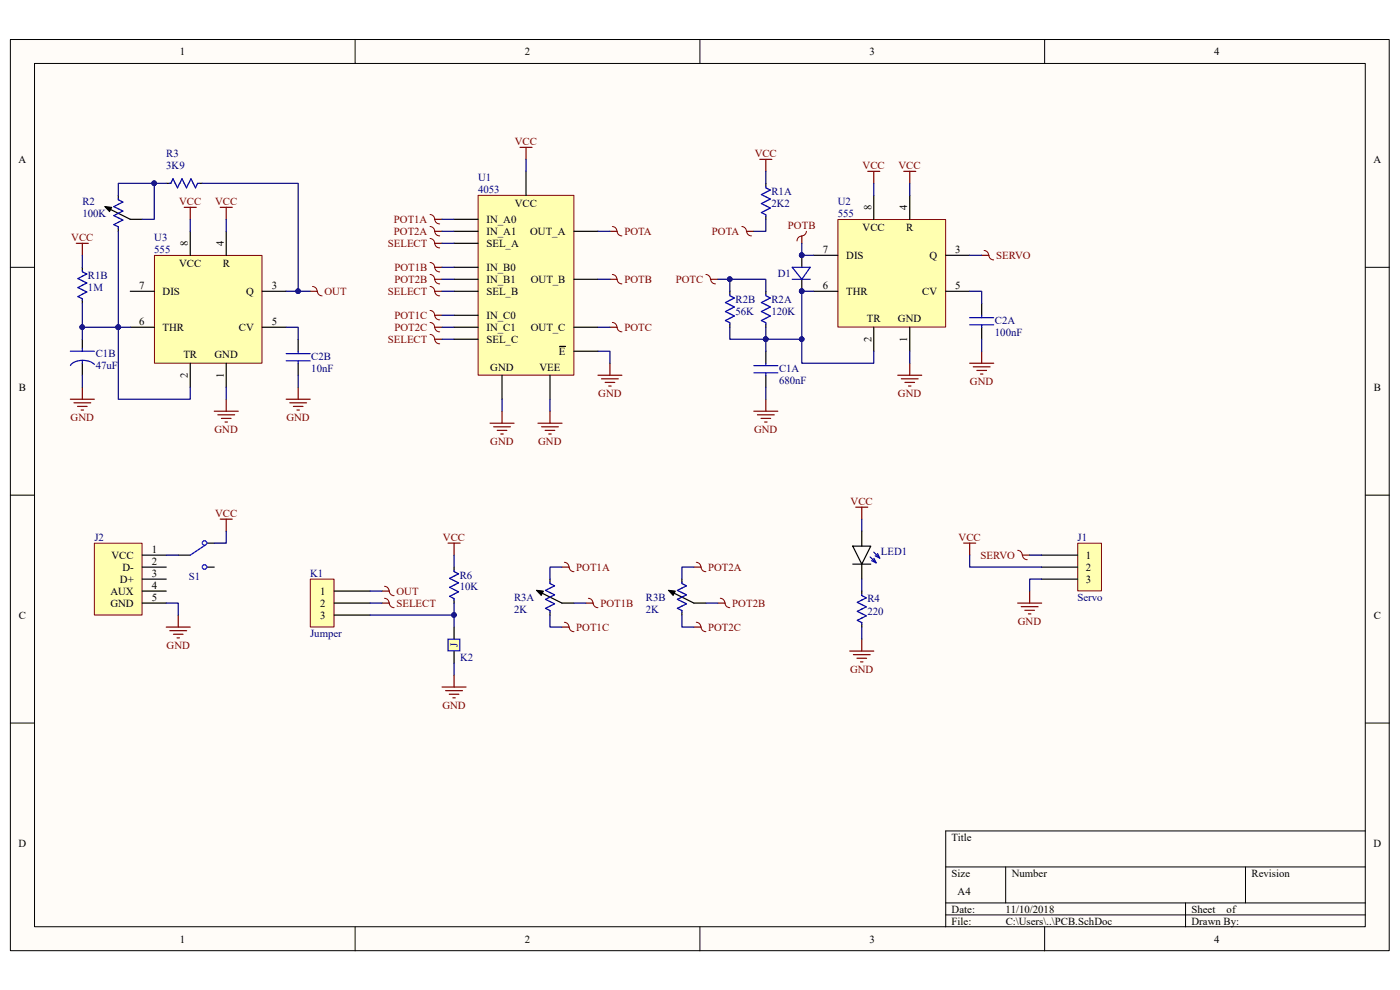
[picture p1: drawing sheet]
<svg xmlns="http://www.w3.org/2000/svg" width="297mm" height="210mm" viewBox="0 0 297 210" stroke-linecap="round" stroke-linejoin="round" font-family="sans-serif">
<path d="M2.2 8.4h292.5v193.3h-292.5z" fill="#fffcf8"/>
<path d="M2.2 8.4h292.5v193.3h-292.5z" fill="none" stroke="#000" stroke-width=".21"/>
<path d="M7.4 13.5h282.2v183.1h-282.2z" fill="#fffcf8"/>
<g fill="none" stroke="#000" stroke-width=".21">
<path d="M7.3 13.5h282.3v183.1h-282.3zM75.3 8.4v5.1M148.5 8.4v5.1M221.6 8.4v5.1M2.2 56.7h5.1M289.7 56.7h5.1M2.2 105h5.1M289.7 105h5.1M2.2 153.4h5.1M289.7 153.4h5.1M289.7 176.3h-89.1v20.3M75.3 196.6v5.1"/>
<path d="M148.5 196.6v5.1M200.6 183.9h89.1M200.6 191.5h89.1M200.6 194.1h89.1M213.4 183.9v7.6M221.6 196.6v5.1M251.5 191.5v5.1M264.2 183.9v7.6"/>
</g>
<path d="M101.5 41.5h20.3v38.1h-20.3z" fill="#ffffb0"/>
<path d="M101.4 41.4h20.4v38.2h-20.4z" fill="none" stroke="#800000" stroke-width=".21"/>
<g fill="none" stroke="#000" stroke-width=".25">
<path d="M111.6 36.4v5M96.3 46.5h5.1M96.3 49.1h5.1M96.3 56.7h5.1M96.3 59.2h5.1M96.3 51.6h5.1M121.8 49.1h5.1M121.8 59.2h5.1M96.3 66.9h5.1M96.3 69.4h5.1M96.3 61.8h5.1M96.3 72h5.1"/>
<path d="M106.5 79.6v5.1M116.7 79.6v5.1M118.7 73.5h1.3M121.8 69.4h5.1M121.8 74.5h5.1"/>
</g>
<g fill="none" stroke="#800000" stroke-width=".25">
<path d="M110.3 31.3h2.6M111.6 31.3v2.5M126.9 79.6h5M129.4 77.1v2.5M104 89.8h5M104.7 90.5h3.6M105.5 91.3h2M106.3 92.1h.5M106.5 87.2v2.6M114.1 89.8h5.1M114.9 90.5h3.6M115.7 91.3h2"/>
<path d="M116.4 92.1h.5M116.7 87.2v2.6M127.6 80.4h3.6M128.4 81.1h2M129.1 81.9h.6"/>
</g>
<path d="M177.8 46.6h22.8v22.8h-22.8z" fill="#ffffb0"/>
<g fill="none" stroke="#800000" stroke-width=".21">
<path d="M91.2 45.5a1.32 1.32 0 0 1 1.1 1.4 1.01 1.01 0 0 0 1 .6M91.2 48.1a1.32 1.32 0 0 1 1.1 1.3 1.01 1.01 0 0 0 1 .6M91.2 58.2a1.32 1.32 0 0 1 1.1 1.4 1.01 1.01 0 0 0 1 .6M91.2 55.7a1.32 1.32 0 0 1 1.1 1.4 1.01 1.01 0 0 0 1 .6M91.2 50.6a1.32 1.32 0 0 1 1.1 1.4 1.01 1.01 0 0 0 1 .6M129.9 58.2a.99 .99 0 0 1 1 1M129.9 48.1a.99 .99 0 0 1 1 1M130.9 59.3a.99 .99 0 0 0 1 .9M130.9 49.1a.99 .99 0 0 0 1 .9M149.8 58.2a.99 .99 0 0 1 .9 1M150.8 59.3a.99 .99 0 0 0 1 .9M157.4 48.1a1 1 0 0 1 1 1"/>
<path d="M158.4 49.1a.99 .99 0 0 0 1 .9M170.1 50.1a.99 .99 0 0 0-1 1M171.1 49.1a.99 .99 0 0 1-1 .9M177.8 46.6h22.8v22.8h-22.8zM208.8 53.1a.99 .99 0 0 1 .9 1.1M209.8 54.2a.99 .99 0 0 0 1 .9M91.2 68.4a1.32 1.32 0 0 1 1.1 1.4 1.01 1.01 0 0 0 1 .6M91.2 65.9a1.32 1.32 0 0 1 1.1 1.4 1.01 1.01 0 0 0 1 .5M91.2 60.8a1.32 1.32 0 0 1 1.1 1.4 1.01 1.01 0 0 0 1 .6M91.2 71a1.32 1.32 0 0 1 1.1 1.3 1.01 1.01 0 0 0 1 .6M129.9 68.4a.99 .99 0 0 1 1 1M130.9 69.4a.99 .99 0 0 0 1 1"/>
<path d="M119.7 119.3a.99 .99 0 0 1 1 1M147.7 119.3a.99 .99 0 0 1 1 1M119.7 132a.99 .99 0 0 1 1 1M120.8 133a.99 .99 0 0 0 1 1M120.8 120.3a.99 .99 0 0 0 1 1M124.8 126.9a.99 .99 0 0 1 1 1M125.8 127.9a.99 .99 0 0 0 1.1 1M147.7 132a.99 .99 0 0 1 1 1M148.7 120.3a.99 .99 0 0 0 1.1 1M148.7 133a.99 .99 0 0 0 1.1 1M152.8 126.9a.99 .99 0 0 1 1 1M153.8 127.9a.99 .99 0 0 0 1 1"/>
</g>
<g fill="none" stroke="#000" stroke-width=".25">
<path d="M162.5 38.9v.6M162.5 45.9v.6M170.1 54.2v2.5M170.1 59.2v2.6M172.6 54.2h5.1M185.4 41.4v5.1M193 41.4v5.1M200.6 54.2h5.1M154.8 61.8v.6M154.8 68.8v.6M162.5 61.8v.6M162.5 68.8v.6"/>
<path d="M162.5 74.5v2.6M162.5 79.6v2.5M172.6 61.8h5.1M185.4 69.4v5.1M193 69.4v5.1M200.6 61.8h5.1M208.3 64.3v2.6M208.3 69.4v2.6M114.1 125.4l5.1 2.5h2.6M116.7 122.9v.6M116.7 129.8v.7M142.1 125.4l5.1 2.5h2.6"/>
<path d="M144.7 122.9v.6M144.7 129.8v.7"/>
</g>
<g fill="none" stroke="#800000" stroke-width=".25">
<path d="M161.2 33.8h2.5M162.5 33.8v2.6M184.1 36.4h2.5M185.4 36.4v2.5M191.7 36.4h2.6M193 36.4v2.5M92.3 49.1h1.5M92.3 59.2h1.5M92.3 46.5h1.5M92.3 56.7h1.5M92.3 51.6h1.5M129.4 49.1h1.5"/>
<path d="M129.4 59.2h1.5M150.8 59.2h1.5M158.4 49.1h1.5M170.1 50.1v1.5M208.3 54.2h1.5M92.3 69.4h1.5M92.3 66.9h1.5M92.3 61.8h1.5M92.3 72h1.5M129.4 69.4h1.5M190.5 79.6h5M193 77.1v2.5"/>
<path d="M205.7 77.1h5.1M206.5 77.8h3.5M207.2 78.6h2.1M208 79.3h.5M208.3 74.5v2.6M159.9 87.2h5.1M160.7 88h3.6M161.5 88.8h2M162.2 89.5h.5M162.5 84.7v2.5M191.2 80.4h3.6M192 81.1h2"/>
<path d="M192.7 81.9h.6M119.2 133h1.6M119.2 120.3h1.6M124.3 127.9h1.5M147.2 133h1.5M147.2 120.3h1.5M152.3 127.9h1.5"/>
</g>
<g fill="none" stroke="#0000bf" stroke-width=".25">
<path d="M162.5 39.5v.3M162.5 39.9l.9 .4M162.5 43.7l.9 .4M162.5 41.8l.9 .4M163.4 44.1l-1.9 1 1 .5v.3M163.4 42.2l-1.9 1 1 .5M163.4 40.3l-1.9 1 1 .4M168.1 59.2h3.8M168.1 56.7h3.8l-1.8 2.5zM154.8 62.4v.3M154.9 66.6l.9 .4M154.9 64.7l.9 .4"/>
<path d="M154.9 62.8l.9 .4M155.8 67l-1.9 1 .9 .5v.3M155.8 65.1l-1.9 1 .9 .5M155.8 63.2l-1.9 1 .9 .4M159.9 79.1h5.1M159.9 77.6h5.1M162.5 62.4v.3M162.5 77.1v.5M162.5 79.1v.5M162.5 66.6l.9 .4M162.5 64.7l.9 .4M162.5 62.8l.9 .4"/>
<path d="M163.4 67l-1.9 1 1 .5v.3M163.4 65.1l-1.9 1 1 .5M163.4 63.2l-1.9 1 1 .4M205.7 68.9h5.1M205.7 67.4h5.1M208.3 66.9v.5M208.3 68.9v.5M116.7 123.5v.3l.9 .5-1.9 .9 1.9 1-1.9 1 1.9 .9-1.9 1 1 .4v.3M143.7 125.2l1.9 1-1.9 1M143.7 127.2l1.9 .9-1.9 1M143.7 129.1l1 .4v.3M144.7 123.5v.3l.9 .5-1.9 .9"/>
</g>
<g fill="#000080" stroke="#000080" stroke-width=".21">
<circle cx="170.1" cy="61.8" r=".48"/>
<circle cx="170.1" cy="54.1" r=".48"/>
</g>
<path d="M113.8 125.2l1.5 .2-.5 .9zM141.8 125.2l1.5 .2-.5 .9z" fill="#000"/>
<path d="M113.8 125.2l1.5 .2-.5 .9zM141.8 125.2l1.5 .2-.5 .9z" fill="none" stroke="#000" stroke-width=".21"/>
<path d="M228.7 115.3h5v10h-5z" fill="#ffffb0"/>
<path d="M215.9 116.7a.99 .99 0 0 1 1 1.1M216.9 117.8a.99 .99 0 0 0 1 .9M228.6 115.2h5.1v10.1h-5.1z" fill="none" stroke="#800000" stroke-width=".21"/>
<path d="M221 117.8h7.6M221 120.3h7.6M221 122.9h7.6" fill="none" stroke="#000" stroke-width=".25"/>
<path d="M204.4 115.2h2.6M205.7 115.2v2.6M216.9 117.8h1.5M215.9 127.9h5.1M216.7 128.7h3.5M217.4 129.5h2.1M218.2 130.2h.5M218.4 125.4v2.5" fill="none" stroke="#800000" stroke-width=".25"/>
<path d="M32.8 54.2h22.8v22.8h-22.8z" fill="#ffffb0"/>
<path d="M32.8 54.2h22.8v22.8h-22.8zM66.3 60.8a1.37 1.37 0 0 1 1.1 1.4 .99 .99 0 0 0 .9 .6" fill="none" stroke="#800000" stroke-width=".21"/>
<g fill="none" stroke="#000" stroke-width=".25">
<path d="M35.3 38.9h.6M42.3 38.9h.6M17.5 56.7v.6M22.6 44l5 2.5h2.6M25.1 41.4v.7M25.1 48.4v.7M40.4 49.1v5.1M48 49.1v5.1M17.5 63.7v.6M17.5 72v1.9M17.5 77.1v2.5M27.6 61.8h5.1"/>
<path d="M27.6 69.4h5.1M40.4 77.1v5M48 77.1v5M55.6 61.8h5.1M55.6 69.4h5.1M63.3 72v2.5M63.3 77.1v2.5"/>
</g>
<g fill="none" stroke="#800000" stroke-width=".25">
<path d="M16.2 51.6h2.5M17.5 51.6v2.6M39.1 44h2.5M40.4 44v2.5M65.8 61.8h1.5M14.9 84.7h5.1M15.7 85.5h3.5M16.4 86.2h2.1M17.2 87h.5M17.5 82.1v2.6M45.5 87.2h5M46.2 88h3.6"/>
<path d="M47 88.8h2M47.7 89.5h.5M48 84.7v2.5M60.7 84.7h5.1M61.5 85.5h3.5M62.2 86.2h2.1M63 87h.5M63.3 82.1v2.6M181.6 107.6h2.5M182.8 107.6v2.5M180.3 138.1h5.1M181 138.9h3.6"/>
<path d="M181.8 139.6h2M182.8 135.6v2.5M182.6 140.4h.5"/>
</g>
<g fill="none" stroke="#0000bf" stroke-width=".25">
<path d="M35.9 38.9h.3l.5-1 1 2M37.7 39.8l.8-1.6a.16 .16 0 0 1 0-.2 .16 .16 0 0 1 .2 0 .16 .16 0 0 1 0 .2l.9 1.7M39.6 39.8l.8-1.6a.16 .16 0 0 1 0-.2 .16 .16 0 0 1 .2 0 .16 .16 0 0 1 0 .2l.9 1.7M42.3 38.9h-.4l-.4 .9M17.5 57.3v.3M17.5 59.6l.9 .4M17.5 57.7l.9 .4M18.4 58.1l-1.9 1 1 .5M25.1 42.1v.3l1 .5-2 .9 1 .5M25.1 48.1v.3M25.1 44.3l1 .5-2 .9 1 .5M25.1 46.2l1 .5-2 .9 1 .5"/>
<path d="M14.9 74.5h5.1M17.5 73.9v.6M17.5 76.4v.7M17.5 61.5l.9 .4M18.4 61.9l-1.9 1 1 .5v.3M18.4 60l-1.9 1 1 .5M20 77.3a3.8 3.8 0 0 0-5.1 .2M60.7 75h5.1M60.7 76.5h5.1M63.3 74.5v.5M63.3 76.5v.6"/>
</g>
<path d="M22.2 43.8l1.5 .2-.5 .9z" fill="#000"/>
<path d="M22.2 43.8l1.5 .2-.5 .9z" fill="none" stroke="#000" stroke-width=".21"/>
<path d="M20.1 115.3h10v15.2h-10z" fill="#ffffb0"/>
<path d="M20 115.2h10.1v15.3h-10.1z" fill="none" stroke="#800000" stroke-width=".21"/>
<path d="M30.2 117.8h5.1M37.8 117.8h2.6M43.9 115.2h1.6M30.2 120.3h5.1M30.2 122.9h5.1M30.2 125.4h5.1M30.2 127.9h5.1M43.9 120.3h1.6" fill="none" stroke="#000" stroke-width=".25"/>
<g fill="#ffffe8" stroke="#00f" stroke-width=".25">
<circle cx="43.4" cy="115.2" r=".48"/>
<circle cx="43.4" cy="120.3" r=".48"/>
</g>
<path d="M43.4 115.7l-3 2.1" fill="none" stroke="#00f" stroke-width=".25"/>
<path d="M46.7 44h2.6M48 44v2.5M46.7 110.1h2.6M48 110.1v2.6M35.3 133h5.1M36 133.8h3.6M36.8 134.6h2M37.6 135.3h.5M37.8 130.5v2.5M81.1 125.4h1.5" fill="none" stroke="#800000" stroke-width=".25"/>
<path d="M81.6 124.4a1 1 0 0 1 .9 1M82.6 125.4a.99 .99 0 0 0 1 1" fill="none" stroke="#800000" stroke-width=".21"/>
<path d="M65.9 122.9h5v10.1h-5z" fill="#ffffb0"/>
<path d="M65.8 122.9h5.1v10.1h-5.1zM81.6 126.9a1 1 0 0 1 .9 1M82.6 127.9a.99 .99 0 0 0 1 1" fill="none" stroke="#800000" stroke-width=".21"/>
<path d="M70.9 125.4h7.6M70.9 127.9h7.6M70.9 130.5h7.6M96.3 120.3v.6M96.3 127.3v.6" fill="none" stroke="#000" stroke-width=".25"/>
<path d="M95.1 115.2h2.5M96.3 115.2v2.6M81.1 127.9h1.5" fill="none" stroke="#800000" stroke-width=".25"/>
<path d="M96.3 120.9v.3M96.4 125.1l.9 .4-1.9 1 .9 .5v.3M96.4 123.2l.9 .4-1.9 1 .9 .5M96.4 121.3l.9 .4-1.9 1 .9 .5" fill="none" stroke="#0000bf" stroke-width=".25"/>
<path d="M95.1 135.6h2.4v2.5h-2.4z" fill-rule="evenodd" fill="#ffffb0" stroke="#00f" stroke-width=".25"/>
<path d="M180.9 115.9h3.8l-1.9 3.8zM180.9 119.7h3.8M182.8 112.7v3.2M182.8 119.7v3.2M96.3 133v2.6M96.3 138.1v2.6M182.8 125.4v.6M182.8 132.4v.6" fill="none" stroke="#000" stroke-width=".25"/>
<path d="M93.8 145.7h5.1M94.5 146.5h3.6M95.3 147.3h2M96.1 148h.5M96.3 143.2v2.5" fill="none" stroke="#800000" stroke-width=".25"/>
<path d="M184.6 118.1l1.3 1.3M185.4 117.1l1.2 1.3M185.4 118.4l.5 1-1-.5M186.2 117.4l.4 1-.9-.5M182.8 126v.3l1 .5-1.9 1 .9 .5M182.8 132.1v.3M182.8 128.2l1 .5-1.9 1 .9 .5M182.8 130.2l1 .4-1.9 1 .9 .5" fill="none" stroke="#0000bf" stroke-width=".25"/>
<g fill="none" stroke="#000080" stroke-width=".25">
<path d="M32.7 38.9v7.6h-2.5M35.3 38.9h-10.2v2.5M42.9 38.9h20.4v22.9h-2.6M111.6 33.8v2.6M162.5 36.4v2.5M185.4 38.9v2.5M193 38.9v2.5M17.5 54.2v2.5M25.1 49.1v20.3h-7.6v-5.1M40.4 46.5v2.6M48 46.5v2.6M93.8 59.2h2.5"/>
<path d="M93.8 56.7h2.5M93.8 51.6h2.5M93.8 49.1h2.5M93.8 46.5h2.5M126.9 59.2h2.5M126.9 49.1h2.5M152.3 59.2h2.5v2.6M154.8 59.2h7.7v2.6M162.5 46.5v2.6h-2.6M170.1 51.6v2.6h2.5M205.7 54.2h2.6M17.5 69.4v2.6"/>
<path d="M17.5 79.6v2.5M27.6 69.4h-2.5v15.3h15.3v-2.6M60.7 69.4h2.6v2.6M63.3 61.8h2.5M63.3 79.6v2.5M93.8 72h2.5M93.8 69.4h2.5M93.8 66.9h2.5M93.8 61.8h2.5M126.9 74.5h2.5v2.6M126.9 69.4h2.5M154.8 69.4v2.6h15.3"/>
<path d="M162.5 69.4v5.1M172.6 61.8h-2.5v15.3h15.3v-2.6M193 74.5v2.6M205.7 61.8h2.6v2.5M208.3 72v2.5M48 82.1v2.6M106.5 84.7v2.5M116.7 84.7v2.5M162.5 82.1v2.6M35.3 117.8h2.5M48 112.7v2.5h-2.5M96.3 117.8v2.5"/>
<path d="M182.8 110.1v2.6M205.7 117.8v2.5h15.3M218.4 117.8h2.6M35.3 127.9h2.5v2.6M78.5 127.9h2.6M78.5 125.4h2.6M96.3 127.9v2.6h-17.8M96.3 130.5v2.5M116.7 130.5v2.5h2.5M119.2 120.3h-2.5v2.6M121.8 127.9h2.5M144.7 130.5v2.5h2.5"/>
<path d="M147.2 120.3h-2.5v2.6M149.8 127.9h2.5M182.8 122.9v2.5M182.8 133v2.6M221 122.9h-2.6v2.5M96.3 140.7v2.5"/>
</g>
<g fill="#000080" stroke="#000080" stroke-width=".21">
<circle cx="162.4" cy="71.9" r=".48"/>
<circle cx="170.1" cy="54.1" r=".48"/>
<circle cx="154.8" cy="59.2" r=".48"/>
<circle cx="170.1" cy="71.9" r=".48"/>
<circle cx="170.1" cy="61.8" r=".48"/>
<circle cx="25.1" cy="69.4" r=".48"/>
<circle cx="17.4" cy="69.4" r=".48"/>
<circle cx="32.7" cy="38.9" r=".48"/>
<circle cx="63.2" cy="61.8" r=".48"/>
<circle cx="96.3" cy="130.5" r=".48"/>
</g>
<g font-size="2.3">
<text x="38.2" y="11.7">1</text>
<text x="111.3" y="11.7">2</text>
<text x="184.5" y="11.7">3</text>
<text x="257.6" y="11.7">4</text>
<text x="3.9" y="34.6">A</text>
<text x="291.4" y="34.6">A</text>
<text x="103.2" y="47.3">IN_A0</text>
<text x="109.2" y="44">VCC</text>
<text x="184.9" y="44.5" transform="rotate(-90 184.9 44.5)">8</text>
<text x="192.5" y="44.5" transform="rotate(-90 192.5 44.5)">4</text>
<text x="39.9" y="52.1" transform="rotate(-90 39.9 52.1)">8</text>
<text x="47.5" y="52.1" transform="rotate(-90 47.5 52.1)">4</text>
<text x="103.2" y="49.8">IN_A1</text>
<text x="103.2" y="52.4">SEL_A</text>
<text x="112.5" y="49.8">OUT_A</text>
<text x="174.5" y="53.7">7</text>
<text x="183" y="49.1">VCC</text>
<text x="192.2" y="49.1">R</text>
<text x="202.6" y="53.7">3</text>
<text x="38" y="56.7">VCC</text>
<text x="47.2" y="56.7">R</text>
<text x="103.2" y="57.5">IN_B0</text>
<text x="179.5" y="54.9">DIS</text>
<text x="197.2" y="54.9">Q</text>
<text x="29.5" y="61.3">7</text>
<text x="34.5" y="62.6">DIS</text>
<text x="52.2" y="62.6">Q</text>
<text x="57.7" y="61.3">3</text>
<text x="103.2" y="60">IN_B1</text>
<text x="103.2" y="62.6">SEL_B</text>
<text x="112.6" y="60">OUT_B</text>
<text x="174.5" y="61.3">6</text>
<text x="179.5" y="62.6">THR</text>
<text x="195.7" y="62.6">CV</text>
<text x="202.6" y="61.3">5</text>
<text x="29.5" y="68.9">6</text>
<text x="34.5" y="70.2">THR</text>
<text x="50.7" y="70.2">CV</text>
<text x="57.7" y="68.9">5</text>
<text x="103.2" y="67.6">IN_C0</text>
<text x="103.2" y="70.2">IN_C1</text>
<text x="112.6" y="70.2">OUT_C</text>
<text x="183.9" y="68.4">TR</text>
<text x="190.5" y="68.4">GND</text>
<text x="38.9" y="76">TR</text>
<text x="45.5" y="76">GND</text>
<text x="103.2" y="72.7">SEL_C</text>
<text x="118.6" y="75.3">E</text>
<text x="184.9" y="72.6" transform="rotate(-90 184.9 72.6)">2</text>
<text x="192.5" y="72.6" transform="rotate(-90 192.5 72.6)">1</text>
<text x="4" y="82.9">B</text>
<text x="39.9" y="80.2" transform="rotate(-90 39.9 80.2)">2</text>
<text x="47.5" y="80.2" transform="rotate(-90 47.5 80.2)">1</text>
<text x="104" y="78.6">GND</text>
<text x="114.4" y="78.6">VEE</text>
<text x="291.5" y="82.9">B</text>
<text x="23.7" y="118.5">VCC</text>
<text x="32.2" y="117.3">1</text>
<text x="32.2" y="119.8">2</text>
<text x="230.4" y="118.5">1</text>
<text x="25.4" y="123.6">D+</text>
<text x="26" y="121.1">D-</text>
<text x="32.2" y="122.3">3</text>
<text x="32.2" y="124.9">4</text>
<text x="230.4" y="121.1">2</text>
<text x="230.4" y="123.6">3</text>
<text x="4" y="131.3">C</text>
<text x="23.4" y="126.2">AUX</text>
<text x="23.4" y="128.7">GND</text>
<text x="32.2" y="127.4">5</text>
<text x="67.9" y="126.2">1</text>
<text x="67.9" y="128.7">2</text>
<text x="67.9" y="131.3">3</text>
<text x="291.5" y="131.3">C</text>
<text x="3.9" y="179.6">D</text>
<text x="201.9" y="178.3">Title</text>
<text x="291.4" y="179.6">D</text>
<text x="201.9" y="186">Size</text>
<text x="214.6" y="186">Number</text>
<text x="265.5" y="186">Revision</text>
<text x="203.2" y="189.8">A4</text>
<text x="201.9" y="193.6">Date:</text>
<text x="201.9" y="196.1">File:</text>
<text x="213.3" y="193.6">11/10/2018</text>
<text x="213.4" y="196.1">C:\Users\..\PCB.SchDoc</text>
<text x="252.8" y="196.1">Drawn By:</text>
<text x="252.8" y="193.6">Sheet</text>
<text x="260.2" y="193.6">of</text>
<text x="38.2" y="199.9">1</text>
<text x="111.3" y="199.9">2</text>
<text x="184.5" y="199.9">3</text>
<text x="257.6" y="199.9">4</text>
</g>
<g font-size="2.3" fill="#000080">
<text x="35.3" y="35.9">3K9</text>
<text x="35.3" y="33.3">R3</text>
<text x="101.4" y="38.4">U1</text>
<text x="101.4" y="40.9">4053</text>
<text x="163.7" y="41.3">R1A</text>
<text x="17.5" y="46">100K</text>
<text x="17.5" y="43.5">R2</text>
<text x="163.7" y="43.9">2K2</text>
<text x="177.8" y="43.5">U2</text>
<text x="177.8" y="46">555</text>
<text x="32.7" y="51.1">U3</text>
<text x="32.7" y="53.7">555</text>
<text x="18.7" y="59.1">R1B</text>
<text x="165" y="58.8">D1</text>
<text x="18.7" y="61.7">1M</text>
<text x="156" y="64.2">R2B</text>
<text x="163.7" y="64.2">R2A</text>
<text x="156" y="66.8">56K</text>
<text x="163.7" y="66.8">120K</text>
<text x="211.1" y="71.2">100nF</text>
<text x="211.1" y="68.7">C2A</text>
<text x="20.3" y="75.6">C1B</text>
<text x="66" y="76.3">C2B</text>
<text x="20.3" y="78.2">47uF</text>
<text x="66" y="78.9">10nF</text>
<text x="165.3" y="81.4">680nF</text>
<text x="165.3" y="78.9">C1A</text>
<text x="20" y="114.7">J2</text>
<text x="186.9" y="117.6">LED1</text>
<text x="228.6" y="114.7">J1</text>
<text x="40.1" y="123.1">S1</text>
<text x="65.8" y="122.3">K1</text>
<text x="97.5" y="125.3">10K</text>
<text x="97.5" y="122.7">R6</text>
<text x="109.1" y="130">2K</text>
<text x="109.1" y="127.4">R3A</text>
<text x="137" y="130">2K</text>
<text x="137" y="127.4">R3B</text>
<text x="184" y="130.4">220</text>
<text x="184" y="127.8">R4</text>
<text x="228.6" y="127.4">Servo</text>
<text x="65.8" y="135.1">Jumper</text>
<text x="97.1" y="137.3" transform="rotate(-90 97.1 137.3)">J</text>
<text x="97.6" y="140.2">K2</text>
</g>
<g font-size="2.3" fill="#800000">
<text x="109.2" y="30.8">VCC</text>
<text x="160.1" y="33.3">VCC</text>
<text x="183" y="35.9">VCC</text>
<text x="190.6" y="35.9">VCC</text>
<text x="38" y="43.5">VCC</text>
<text x="45.6" y="43.5">VCC</text>
<text x="83.6" y="47.3">POT1A</text>
<text x="15.1" y="51.1">VCC</text>
<text x="82.3" y="52.4">SELECT</text>
<text x="83.6" y="49.8">POT2A</text>
<text x="132.5" y="49.8">POTA</text>
<text x="151" y="49.8">POTA</text>
<text x="167.2" y="48.6">POTB</text>
<text x="83.7" y="57.5">POT1B</text>
<text x="211.3" y="54.9">SERVO</text>
<text x="68.8" y="62.6">OUT</text>
<text x="82.3" y="62.6">SELECT</text>
<text x="83.7" y="60">POT2B</text>
<text x="132.5" y="60">POTB</text>
<text x="143.4" y="60">POTC</text>
<text x="83.7" y="70.2">POT2C</text>
<text x="83.7" y="67.6">POT1C</text>
<text x="132.5" y="70.2">POTC</text>
<text x="82.3" y="72.7">SELECT</text>
<text x="205.8" y="81.7">GND</text>
<text x="15" y="89.3">GND</text>
<text x="60.7" y="89.3">GND</text>
<text x="126.9" y="84.2">GND</text>
<text x="190.5" y="84.2">GND</text>
<text x="45.5" y="91.8">GND</text>
<text x="104" y="94.4">GND</text>
<text x="114.2" y="94.4">GND</text>
<text x="160" y="91.8">GND</text>
<text x="180.5" y="107.1">VCC</text>
<text x="45.6" y="109.6">VCC</text>
<text x="94" y="114.7">VCC</text>
<text x="203.4" y="114.7">VCC</text>
<text x="208" y="118.5">SERVO</text>
<text x="122.3" y="121.1">POT1A</text>
<text x="150.2" y="121.1">POT2A</text>
<text x="84.1" y="126.2">OUT</text>
<text x="84.1" y="128.7">SELECT</text>
<text x="127.4" y="128.7">POT1B</text>
<text x="155.4" y="128.7">POT2B</text>
<text x="35.3" y="137.6">GND</text>
<text x="122.3" y="133.8">POT1C</text>
<text x="150.2" y="133.8">POT2C</text>
<text x="215.9" y="132.5">GND</text>
<text x="180.3" y="142.7">GND</text>
<text x="93.9" y="150.3">GND</text>
</g>
</svg>
